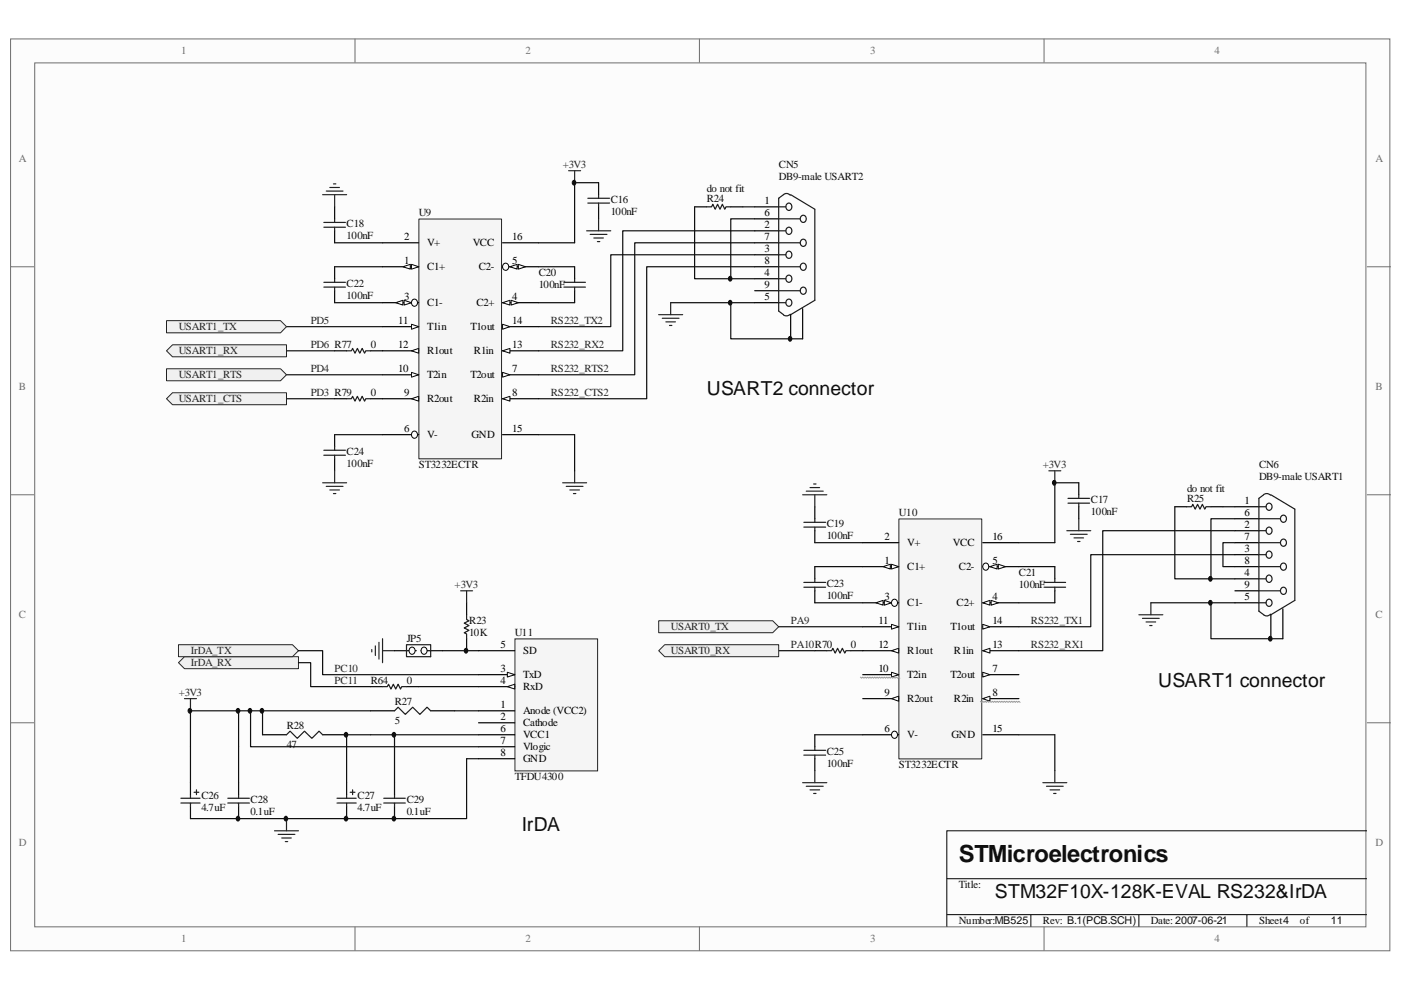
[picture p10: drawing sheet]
<svg xmlns="http://www.w3.org/2000/svg" width="297mm" height="210mm" viewBox="0 0 297 210" stroke-linecap="round" stroke-linejoin="round" font-family="sans-serif">
<path d="M2.3 8.3h292.4v193.3h-292.4z" fill="#fcfcfc"/>
<path d="M2.2 8.3h292.5v193.3h-292.5z" fill="none" stroke="#6e6e6e" stroke-width=".21"/>
<path d="M7.4 13.4h282.2v183.1h-282.2z" fill="#fcfcfc"/>
<g fill="none" stroke="#6e6e6e" stroke-width=".21">
<path d="M7.4 13.3h282.2v183.2h-282.2zM75.3 8.2v5.1M148.3 8.2v5.1M221.4 8.2v5.1M2.2 56.6h5.1M289.8 56.6h5.1M2.2 104.9h5.1M289.8 104.9h5.1M2.2 153.2h5.1M289.8 153.2h5.1M75.3 196.5v5.1M148.3 196.5v5.1"/>
<path d="M221.4 196.5v5.1"/>
</g>
<path d="M289.8 176.1h-89.1v20.4M200.7 186.3h89.1M200.7 193.9h89.1M218.6 193.9v2.6M241.5 193.9v2.6M264.4 193.9v2.6" fill="none" stroke="#000" stroke-width=".21"/>
<path d="M109.2 135.5h17.5v27.9h-17.5z" fill="#f5f5f5"/>
<path d="M109.2 135.5h17.5v27.9h-17.5z" fill="none" stroke="#262626" stroke-width=".21"/>
<path d="M101.5 138h7.6M101.5 143h7.6" fill="none" stroke="#000" stroke-width=".25"/>
<path d="M107.6 142.5l1.5 .5-1.5 .6z" fill="#fcfcfc"/>
<path d="M107.6 142.5l1.5 .5-1.5 .6z" fill="none" stroke="#000" stroke-width=".21"/>
<path d="M101.5 150.7h7.6M101.5 153.2h7.6M101.5 145.6h7.6M101.5 160.9h7.6" fill="none" stroke="#000" stroke-width=".25"/>
<path d="M107.6 145.6l1.5-.5v1z" fill="#fcfcfc"/>
<path d="M107.6 145.6l1.5-.5v1z" fill="none" stroke="#000" stroke-width=".21"/>
<g fill="none" stroke="#000" stroke-width=".25">
<path d="M89.3 138h4.5M98.9 127.8v2.5M98.9 135.4v2.6M55.7 155.8h5M68.4 155.8h5.1M78.6 150.7h5M91.3 150.7h5.1M101.5 155.8h7.6M101.5 158.3h7.6M40.4 165.9v2.6M40.4 171v2.6M50.6 165.9v2.6"/>
<path d="M50.6 171v2.6M73.5 165.9v2.6M73.5 171v2.6M83.6 165.9v2.6M83.6 171v2.6"/>
</g>
<g fill="none" stroke="#1c1c1c" stroke-width=".25">
<path d="M98.9 130.3v1.1l.5 .2-1 .5 1 .5-1 .5 1 .5-1 .6 .5 .2v1M60.7 155.8l.8-.8 1.5 1.5 1.6-1.5 1.5 1.5 1.5-1.5 .8 .8M83.6 150.7l.8-.8 1.5 1.6 1.6-1.6 1.5 1.6 1.5-1.6 .8 .8M38.4 170.3h4M38.4 169.2h4M40.4 168.5v.7M40.4 170.3v.7M41.1 168h1.1M41.7 167.5v1M48.3 170.3h4.6M48.3 169.2h4.6M50.6 168.5v.7"/>
<path d="M50.6 170.3v.7M71.5 170.3h4M71.5 169.2h4M73.5 168.5v.7M73.5 170.3v.7M74.2 168h1.1M74.8 167.5v1M81.4 170.3h4.5M81.4 169.2h4.5M83.6 168.5v.7M83.6 170.3v.7"/>
</g>
<g fill="none" stroke="#262626" stroke-width=".25">
<path d="M78.8 137.7v.5M79.6 136.9v2.1M80.3 136.2v3.5M81.1 135.4v5.1M81.1 138h2.5M97.7 125.3h2.5M98.9 125.3v2.5M39.1 148.1h2.6M40.4 148.1v2.6M58.2 176.1h5.1M59 176.9h3.5M59.7 177.7h2.1"/>
<path d="M60.5 178.4h.5M60.7 173.6v2.5"/>
</g>
<path d="M93.8 138h7.7M50.6 150.7v15.2M53.1 150.7v7.6h48.4M55.7 150.7v5.1M78.6 150.7h-38.2v15.2M83.6 155.8v10.1M96.4 150.7h5.1M101.5 155.8h-28v10.1M101.5 160.9h-2.6v12.7h-58.5" fill="none" stroke="#0e0e0e" stroke-width=".25"/>
<path d="M89.5 137.4a.68 .68 0 0 1 .9 .1 .68 .68 0 0 1 0 .9 .68 .68 0 0 1-.9 .1 .92 .92 0 0 1 0-1.1z" fill-rule="evenodd" fill="#fcfcfc"/>
<path d="M89.5 137.4a.68 .68 0 0 1 .9 .1 .68 .68 0 0 1 0 .9 .68 .68 0 0 1-.9 .1 .92 .92 0 0 1 0-1.1z" fill="none" stroke="#000" stroke-width=".21"/>
<path d="M83.6 138h4.7" fill="none" stroke="#000" stroke-width=".25"/>
<path d="M86.9 137.4a.68 .68 0 0 1 .9 .1 .68 .68 0 0 1 0 .9 .68 .68 0 0 1-.9 .1 .92 .92 0 0 1 0-1.1z" fill-rule="evenodd" fill="#fcfcfc"/>
<path d="M86.9 137.4a.68 .68 0 0 1 .9 .1 .68 .68 0 0 1 0 .9 .68 .68 0 0 1-.9 .1 .92 .92 0 0 1 0-1.1z" fill="none" stroke="#000" stroke-width=".21"/>
<path d="M86.2 136.7h5.1v2.5h-5.1z" fill="none" stroke="#1c1c1c" stroke-width=".25"/>
<path d="M88.8 145.6h12.7" fill="none" stroke="#0e0e0e" stroke-width=".25"/>
<path d="M124.4 48.9h5.1M125.1 49.7h3.6M125.9 50.5h2M126.7 51.2h.5M126.9 46.4v2.5M121.8 99.8v2.6M119.3 102.4h5.1M120.1 103.1h3.5M120.8 103.9h2M121.6 104.6h.5" fill="none" stroke="#262626" stroke-width=".25"/>
<path d="M88.9 46.5h17.4v50.8h-17.4z" fill="#f5f5f5"/>
<path d="M88.8 46.4h17.5v50.9h-17.5z" fill="none" stroke="#262626" stroke-width=".21"/>
<path d="M81.1 84.5h7.7" fill="none" stroke="#000" stroke-width=".25"/>
<path d="M87.2 84.5l1.6-.5v1z" fill="#fcfcfc"/>
<path d="M87.2 84.5l1.6-.5v1z" fill="none" stroke="#000" stroke-width=".21"/>
<path d="M106.5 84.5h7.7" fill="none" stroke="#000" stroke-width=".25"/>
<path d="M106.5 84.5l1.6-.5v1z" fill="#fcfcfc"/>
<path d="M106.5 84.5l1.6-.5v1z" fill="none" stroke="#000" stroke-width=".21"/>
<path d="M81.1 69.3h7.7" fill="none" stroke="#000" stroke-width=".25"/>
<path d="M87.2 68.7l1.6 .6-1.6 .5z" fill="#fcfcfc"/>
<path d="M87.2 68.7l1.6 .6-1.6 .5z" fill="none" stroke="#000" stroke-width=".21"/>
<path d="M81.1 74.4h7.7" fill="none" stroke="#000" stroke-width=".25"/>
<path d="M87.2 74.4l1.6-.5v1z" fill="#fcfcfc"/>
<path d="M87.2 74.4l1.6-.5v1z" fill="none" stroke="#000" stroke-width=".21"/>
<path d="M106.5 69.3h7.7" fill="none" stroke="#000" stroke-width=".25"/>
<path d="M106.5 68.7l1.6 .6-1.6 .5z" fill="#fcfcfc"/>
<path d="M106.5 68.7l1.6 .6-1.6 .5z" fill="none" stroke="#000" stroke-width=".21"/>
<path d="M106.5 74.4h7.7" fill="none" stroke="#000" stroke-width=".25"/>
<path d="M106.5 74.4l1.6-.5v1z" fill="#fcfcfc"/>
<path d="M106.5 74.4l1.6-.5v1z" fill="none" stroke="#000" stroke-width=".21"/>
<path d="M81.1 79.5h7.7" fill="none" stroke="#000" stroke-width=".25"/>
<path d="M87.2 79l1.6 .5-1.6 .5z" fill="#fcfcfc"/>
<path d="M87.2 79l1.6 .5-1.6 .5z" fill="none" stroke="#000" stroke-width=".21"/>
<path d="M106.5 79.5h7.7" fill="none" stroke="#000" stroke-width=".25"/>
<path d="M106.5 79l1.6 .5-1.6 .5z" fill="#fcfcfc"/>
<path d="M106.5 79l1.6 .5-1.6 .5z" fill="none" stroke="#000" stroke-width=".21"/>
<path d="M81.1 56.6h7.7" fill="none" stroke="#000" stroke-width=".25"/>
<path d="M87.2 56l1.6 .6-1.6 .5z" fill="#fcfcfc"/>
<path d="M87.2 56l1.6 .6-1.6 .5z" fill="none" stroke="#000" stroke-width=".21"/>
<path d="M85.4 56.6l1.6-.6v1.1z" fill="#fcfcfc"/>
<path d="M85.4 56.6l1.6-.6v1.1z" fill="none" stroke="#000" stroke-width=".21"/>
<path d="M81.1 64.2h7.7" fill="none" stroke="#000" stroke-width=".25"/>
<path d="M87.4 63.6a.68 .68 0 0 1 .9 .1 .68 .68 0 0 1 0 .9 .68 .68 0 0 1-.9 .1 .92 .92 0 0 1 0-1.1z" fill-rule="evenodd" fill="#fcfcfc"/>
<path d="M87.4 63.6a.68 .68 0 0 1 .9 .1 .68 .68 0 0 1 0 .9 .68 .68 0 0 1-.9 .1 .92 .92 0 0 1 0-1.1z" fill="none" stroke="#000" stroke-width=".21"/>
<path d="M85.7 63.7l1.5 .5-1.5 .5z" fill="#fcfcfc"/>
<path d="M85.7 63.7l1.5 .5-1.5 .5z" fill="none" stroke="#000" stroke-width=".21"/>
<path d="M83.9 64.2l1.5-.5v1z" fill="#fcfcfc"/>
<path d="M83.9 64.2l1.5-.5v1z" fill="none" stroke="#000" stroke-width=".21"/>
<path d="M106.5 64.2h7.7" fill="none" stroke="#000" stroke-width=".25"/>
<path d="M106.5 64.2l1.6-.5v1z" fill="#fcfcfc"/>
<path d="M106.5 64.2l1.6-.5v1z" fill="none" stroke="#000" stroke-width=".21"/>
<path d="M108.4 63.7l1.5 .5-1.5 .5z" fill="#fcfcfc"/>
<path d="M108.4 63.7l1.5 .5-1.5 .5z" fill="none" stroke="#000" stroke-width=".21"/>
<path d="M106.5 56.6h7.7" fill="none" stroke="#000" stroke-width=".25"/>
<circle cx="107.2" cy="56.5" r=".7" fill="#fcfcfc"/>
<circle cx="107.2" cy="56.5" r=".7" fill="none" stroke="#000" stroke-width=".21"/>
<path d="M108.1 56.6l1.5-.6v1.1z" fill="#fcfcfc"/>
<path d="M108.1 56.6l1.5-.6v1.1z" fill="none" stroke="#000" stroke-width=".21"/>
<path d="M109.9 56l1.5 .6-1.5 .5z" fill="#fcfcfc"/>
<path d="M109.9 56l1.5 .6-1.5 .5z" fill="none" stroke="#000" stroke-width=".21"/>
<path d="M81.1 51.5h7.7M81.1 92.2h7.7" fill="none" stroke="#000" stroke-width=".25"/>
<path d="M87.4 91.6a.68 .68 0 0 1 .9 .1 .68 .68 0 0 1 0 .9 .68 .68 0 0 1-.9 .1 .92 .92 0 0 1 0-1.1z" fill-rule="evenodd" fill="#fcfcfc"/>
<path d="M87.4 91.6a.68 .68 0 0 1 .9 .1 .68 .68 0 0 1 0 .9 .68 .68 0 0 1-.9 .1 .92 .92 0 0 1 0-1.1z" fill="none" stroke="#000" stroke-width=".21"/>
<g fill="none" stroke="#000" stroke-width=".25">
<path d="M126.9 38.7v2.6M70.9 43.9v2.5M70.9 48.9v2.6M70.9 56.6v2.5M106.5 51.5h7.7M121.8 56.6v2.5M126.9 43.9v2.5M147.3 43.9h2.5M154.9 43.9h2.6M160 51.5h5.1M160 43.9h5.1M160 46.4h5.1"/>
<path d="M160 48.9h5.1M160 54h5.1M160 56.6h5.1M160 59.1h5.1M70.9 61.6v2.6M121.8 61.6v2.6M160 61.6h5.1M160 64.2h5.1M167.6 66.7v5.1M170.2 65.4v6.4M70.9 92.2v2.5M70.9 97.3v2.5"/>
<path d="M106.5 92.2h7.7"/>
</g>
<g fill="none" stroke="#1c1c1c" stroke-width=".25">
<path d="M68.7 59.9h4.5M68.7 48.2h4.5M68.7 47.2h4.5M70.9 46.4v.8M70.9 48.2v.7M70.9 59.1v.8M119.5 59.9h4.6M121.8 59.1v.8M124.6 43.1h4.6M124.6 42h4.6M126.9 41.3v.7M126.9 43.1v.8"/>
<path d="M149.8 43.9h1.1l.2-.6 .5 1.1 .5-1.1 .6 1.1 .5-1.1 .5 1.1 .2-.5h1M165.1 59.1h1.5M165.1 56.6h4.6M165.1 54h1.5M165.1 51.5h4.6M165.1 48.9h1.5M165.1 46.4h4.6M165.1 43.9h1.5M166.8 43.3a.73 .73 0 0 1 1.1 .2 .73 .73 0 0 1-.4 1.1 .75 .75 0 0 1-.8-.4 .75 .75 0 0 1 .1-.9zM166.8 48.4a.67 .67 0 0 1 .9 .1 .67 .67 0 0 1 0 .9 .67 .67 0 0 1-.9 .1 .86 .86 0 0 1 0-1.1zM166.8 53.5a.67 .67 0 0 1 .9 .1 .67 .67 0 0 1 0 .9 .67 .67 0 0 1-.9 .1 .86 .86 0 0 1 0-1.1zM166.8 58.6a.67 .67 0 0 1 .9 0 .67 .67 0 0 1 0 1 .67 .67 0 0 1-.9 0 .86 .86 0 0 1 0-1z"/>
<path d="M167.6 41.4l-.6-.3-.5-.1-1.4 1v24l1.4 1 .5-.1 .6-.3M167.6 41.3l5.2 3.1v19.3l-5.2 3M169.9 45.9a.67 .67 0 0 1 .9 0 .67 .67 0 0 1 0 1 .67 .67 0 0 1-.9 0 .86 .86 0 0 1 0-1zM169.9 50.9a.67 .67 0 0 1 .9 .1 .67 .67 0 0 1 0 .9 .67 .67 0 0 1-.9 .1 .86 .86 0 0 1 0-1.1zM169.9 56a.67 .67 0 0 1 .9 .1 .67 .67 0 0 1 0 .9 .67 .67 0 0 1-.9 .1 .86 .86 0 0 1 0-1.1zM68.7 60.9h4.5M70.9 60.9v.7M119.5 60.9h4.6M121.8 60.9v.7M165.1 64.2h1.5M165.1 61.6h4.6M166.8 63.6a.67 .67 0 0 1 .9 .1 .67 .67 0 0 1 0 .9 .67 .67 0 0 1-.9 .1 .86 .86 0 0 1 0-1.1z"/>
<path d="M169.9 61.1a.67 .67 0 0 1 .9 .1 .67 .67 0 0 1 0 .9 .67 .67 0 0 1-.9 .1 .86 .86 0 0 1 0-1.1zM68.7 95.5h4.5M68.7 96.5h4.5M70.9 94.7v.8M70.9 96.5v.8"/>
</g>
<g fill="none" stroke="#0e0e0e" stroke-width=".25">
<path d="M126.9 38.7h-5.1v12.8h-7.6M70.9 56.6h10.2M70.9 51.5h10.2M114.2 56.6h7.6M147.3 43.9v15.2h7.6M157.5 43.9h2.5M160 54h-30.5v15.3h-15.3M160 48.9h-28v25.5h-17.8M160 46.4h-5.1v12.7h5.1M60.7 79.5h20.4M70.9 64.2h10.2M114.2 64.2h7.6"/>
<path d="M142.2 64.2h17.8M154.9 64.2v7.6h15.3M70.9 92.2h10.2M114.2 92.2h7.6v7.6"/>
</g>
<g fill="none" stroke="#262626" stroke-width=".25">
<path d="M69.9 39.8h2.1M70.7 39h.5M120.6 36.2h2.5M121.8 36.2v2.5M68.4 41.3h5.1M69.2 40.5h3.5M70.9 41.3v2.6M139.7 66.7h5M140.4 67.5h3.6M141.2 68.2h2M141.9 69h.5M142.2 64.2v2.5"/>
<path d="M70.9 99.8v2.6M68.4 102.4h5.1M69.2 103.1h3.5M69.9 103.9h2.1M70.7 104.6h.5M226.2 112.5h5.1M226.9 113.3h3.6M227.7 114h2M228.5 114.8h.5M228.7 110v2.5M221.1 165.9h5.1M221.9 166.7h3.5"/>
<path d="M222.6 167.5h2.1M223.4 168.2h.5M223.6 163.4v2.5"/>
</g>
<path d="M190.6 110.1h17.5v50.8h-17.5z" fill="#f5f5f5"/>
<path d="M190.6 110h17.5v50.9h-17.5z" fill="none" stroke="#262626" stroke-width=".21"/>
<path d="M182.9 148.1h7.6" fill="none" stroke="#000" stroke-width=".25"/>
<path d="M189 148.1l1.5-.5v1.1z" fill="#fcfcfc"/>
<path d="M189 148.1l1.5-.5v1.1z" fill="none" stroke="#000" stroke-width=".21"/>
<path d="M208.4 148.1h7.6" fill="none" stroke="#000" stroke-width=".25"/>
<path d="M208.4 148.1l1.5-.5v1.1z" fill="#fcfcfc"/>
<path d="M208.4 148.1l1.5-.5v1.1z" fill="none" stroke="#000" stroke-width=".21"/>
<path d="M207.9 148.7l.2 .2 .3-.2 .2 .2 .3-.2 .2 .2 .3-.2 .2 .2 .3-.2 .2 .2 .3-.2 .2 .2 .3-.2 .3 .2 .2-.2 .3 .2 .2-.2 .3 .2 .2-.2 .3 .2 .2-.2 .3 .2 .2-.2 .3 .2 .3-.2 .2 .2 .3-.2 .3 .2 .2-.2 .3 .2 .2-.2 .3 .2 .2-.2 .3 .2" fill="none" stroke="#9f9f9f" stroke-width=".21"/>
<path d="M182.9 132.9h7.6" fill="none" stroke="#000" stroke-width=".25"/>
<path d="M189 132.4l1.5 .5-1.5 .5z" fill="#fcfcfc"/>
<path d="M189 132.4l1.5 .5-1.5 .5z" fill="none" stroke="#000" stroke-width=".21"/>
<path d="M182.9 138h7.6" fill="none" stroke="#000" stroke-width=".25"/>
<path d="M189 138l1.5-.5v1z" fill="#fcfcfc"/>
<path d="M189 138l1.5-.5v1z" fill="none" stroke="#000" stroke-width=".21"/>
<path d="M208.4 132.9h7.6" fill="none" stroke="#000" stroke-width=".25"/>
<path d="M208.4 132.4l1.5 .5-1.5 .5z" fill="#fcfcfc"/>
<path d="M208.4 132.4l1.5 .5-1.5 .5z" fill="none" stroke="#000" stroke-width=".21"/>
<path d="M208.4 138h7.6" fill="none" stroke="#000" stroke-width=".25"/>
<path d="M208.4 138l1.5-.5v1z" fill="#fcfcfc"/>
<path d="M208.4 138l1.5-.5v1z" fill="none" stroke="#000" stroke-width=".21"/>
<path d="M182.9 143h7.6" fill="none" stroke="#000" stroke-width=".25"/>
<path d="M189 142.5l1.5 .5-1.5 .6z" fill="#fcfcfc"/>
<path d="M189 142.5l1.5 .5-1.5 .6z" fill="none" stroke="#000" stroke-width=".21"/>
<path d="M182.4 143.6l.3 .2 .2-.2 .3 .2 .2-.2 .3 .2 .2-.2 .3 .2 .2-.2 .3 .2 .3-.2 .2 .2 .3-.2 .2 .2 .3-.2 .2 .2 .3-.2 .2 .2 .3-.2 .2 .2 .3-.2 .2 .2 .3-.2 .3 .2 .2-.2 .3 .2 .2-.2 .3 .2 .2-.2 .3 .2 .2-.2 .3 .2 .2-.2 .3 .2" fill="none" stroke="#9f9f9f" stroke-width=".21"/>
<path d="M208.4 143h7.6" fill="none" stroke="#000" stroke-width=".25"/>
<path d="M208.4 142.5l1.5 .5-1.5 .6z" fill="#fcfcfc"/>
<path d="M208.4 142.5l1.5 .5-1.5 .6z" fill="none" stroke="#000" stroke-width=".21"/>
<path d="M182.9 120.1h7.6" fill="none" stroke="#000" stroke-width=".25"/>
<path d="M189 119.6l1.5 .5-1.5 .5z" fill="#fcfcfc"/>
<path d="M189 119.6l1.5 .5-1.5 .5z" fill="none" stroke="#000" stroke-width=".21"/>
<path d="M187.2 120.1l1.6-.5v1z" fill="#fcfcfc"/>
<path d="M187.2 120.1l1.6-.5v1z" fill="none" stroke="#000" stroke-width=".21"/>
<path d="M182.9 127.8h7.6" fill="none" stroke="#000" stroke-width=".25"/>
<path d="M189.2 127.3a.67 .67 0 0 1 .9 .1 .67 .67 0 0 1 0 .9 .67 .67 0 0 1-.9 0 .86 .86 0 0 1 0-1z" fill-rule="evenodd" fill="#fcfcfc"/>
<path d="M189.2 127.3a.67 .67 0 0 1 .9 .1 .67 .67 0 0 1 0 .9 .67 .67 0 0 1-.9 0 .86 .86 0 0 1 0-1z" fill="none" stroke="#000" stroke-width=".21"/>
<path d="M187.5 127.3l1.5 .5-1.5 .5z" fill="#fcfcfc"/>
<path d="M187.5 127.3l1.5 .5-1.5 .5z" fill="none" stroke="#000" stroke-width=".21"/>
<path d="M185.7 127.8l1.5-.5v1z" fill="#fcfcfc"/>
<path d="M185.7 127.8l1.5-.5v1z" fill="none" stroke="#000" stroke-width=".21"/>
<path d="M208.4 127.8h7.6" fill="none" stroke="#000" stroke-width=".25"/>
<path d="M208.4 127.8l1.5-.5v1z" fill="#fcfcfc"/>
<path d="M208.4 127.8l1.5-.5v1z" fill="none" stroke="#000" stroke-width=".21"/>
<path d="M210.1 127.3l1.6 .5-1.6 .5z" fill="#fcfcfc"/>
<path d="M210.1 127.3l1.6 .5-1.6 .5z" fill="none" stroke="#000" stroke-width=".21"/>
<path d="M208.4 120.1h7.6" fill="none" stroke="#000" stroke-width=".25"/>
<path d="M208.6 119.6a.67 .67 0 0 1 .9 .1 .67 .67 0 0 1 0 .9 .67 .67 0 0 1-.9 .1 .86 .86 0 0 1 0-1.1z" fill-rule="evenodd" fill="#fcfcfc"/>
<path d="M208.6 119.6a.67 .67 0 0 1 .9 .1 .67 .67 0 0 1 0 .9 .67 .67 0 0 1-.9 .1 .86 .86 0 0 1 0-1.1z" fill="none" stroke="#000" stroke-width=".21"/>
<path d="M209.9 120.1l1.5-.5v1z" fill="#fcfcfc"/>
<path d="M209.9 120.1l1.5-.5v1z" fill="none" stroke="#000" stroke-width=".21"/>
<path d="M211.7 119.6l1.5 .5-1.5 .5z" fill="#fcfcfc"/>
<path d="M211.7 119.6l1.5 .5-1.5 .5z" fill="none" stroke="#000" stroke-width=".21"/>
<path d="M182.9 115.1h7.6M182.9 155.8h7.6" fill="none" stroke="#000" stroke-width=".25"/>
<path d="M189.2 155.2a.67 .67 0 0 1 .9 .1 .67 .67 0 0 1 0 .9 .67 .67 0 0 1-.9 .1 .86 .86 0 0 1 0-1.1z" fill-rule="evenodd" fill="#fcfcfc"/>
<path d="M189.2 155.2a.67 .67 0 0 1 .9 .1 .67 .67 0 0 1 0 .9 .67 .67 0 0 1-.9 .1 .86 .86 0 0 1 0-1.1z" fill="none" stroke="#000" stroke-width=".21"/>
<g fill="none" stroke="#000" stroke-width=".25">
<path d="M70.9 74.4h2.6M78.6 74.4h2.5M70.9 84.5h2.6M78.6 84.5h2.5M172.8 107.4v2.6M172.8 112.5v2.6M208.4 115.1h7.6M228.7 102.4v2.5M228.7 107.4v2.6M249.1 107.4h2.5M256.7 107.4h2.6M261.8 115.1h5.1"/>
<path d="M261.8 107.4h5.1M261.8 110h5.1M261.8 112.5h5.1M261.8 117.6h5.1M172.8 120.1v2.6M172.8 125.3v2.5M172.8 138h2.5M180.4 138h2.5M223.6 120.1v2.6M223.6 125.3v2.5M261.8 120.1h5.1M261.8 122.7h5.1"/>
<path d="M261.8 125.3h5.1M261.8 127.8h5.1M269.4 130.3v5.1M272 129.1v6.3M78.6 145.6h2.5M86.2 145.6h2.6M172.8 155.8v2.5M208.4 155.8h7.6M172.8 160.9v2.5"/>
</g>
<g fill="none" stroke="#1c1c1c" stroke-width=".25">
<path d="M73.5 74.4h1l.3-.5 .5 1 .5-1 .5 1 .5-1 .5 1 .3-.5h1M73.5 84.5h1l.3-.5 .5 1 .5-1 .5 1 .5-1 .5 1 .3-.5h1M170.4 111.8h4.6M170.4 110.7h4.6M172.8 110v.7M172.8 111.8v.7M226.4 106.7h4.6M226.4 105.7h4.6M228.7 104.9v.8M228.7 106.7v.7M251.6 107.4h1l.3-.5 .5 1.1 .5-1.1 .5 1.1 .5-1.1 .5 1.1 .3-.6h1M266.9 117.6h1.5"/>
<path d="M266.9 115.1h4.6M266.9 112.5h1.5M266.9 110h4.6M266.9 107.4h1.5M267.9 104.9l.7-.3 .8 .4M267.9 104.9l-1 .8v23.9l1.4 1h.6l.5-.4M268.6 106.9a.67 .67 0 0 1 .9 .1 .67 .67 0 0 1 0 .9 .67 .67 0 0 1-.9 .1 .86 .86 0 0 1 0-1.1zM268.6 112a.67 .67 0 0 1 .9 .1 .67 .67 0 0 1 0 .9 .67 .67 0 0 1-.9 .1 .86 .86 0 0 1 0-1.1zM268.6 117.1a.67 .67 0 0 1 .9 0 .67 .67 0 0 1 0 1 .67 .67 0 0 1-.9 0 .86 .86 0 0 1 0-1zM269.4 104.9l5.1 3.1v19.3l-5.1 3M271.7 109.4a.67 .67 0 0 1 .9 .1 .67 .67 0 0 1 0 .9 .67 .67 0 0 1-.9 .1 .86 .86 0 0 1 0-1.1zM271.7 114.5a.67 .67 0 0 1 .9 .1 .67 .67 0 0 1 0 .9 .67 .67 0 0 1-.9 .1 .86 .86 0 0 1 0-1.1z"/>
<path d="M271.7 119.6a.67 .67 0 0 1 .9 .1 .67 .67 0 0 1 0 .9 .67 .67 0 0 1-.9 .1 .86 .86 0 0 1 0-1.1zM170.4 124.5h4.6M170.4 123.5h4.6M172.8 122.7v.8M172.8 124.5v.8M175.3 138h1l.3-.5 .5 1 .5-1 .5 1 .5-1 .5 1 .3-.5h1M221.4 124.5h4.5M221.4 123.5h4.5M223.6 122.7v.8M223.6 124.5v.8M266.9 127.8h1.5M266.9 125.3h4.6"/>
<path d="M266.9 122.7h1.5M266.9 120.1h4.6M268.6 122.2a.73 .73 0 0 1 1.1 .2 .73 .73 0 0 1-.4 1 .74 .74 0 0 1-.8-.3 .74 .74 0 0 1 .1-.9zM268.6 127.3a.67 .67 0 0 1 .9 .1 .67 .67 0 0 1 0 .9 .67 .67 0 0 1-.9 0 .86 .86 0 0 1 0-1zM271.7 124.7a.67 .67 0 0 1 .9 .1 .67 .67 0 0 1 0 .9 .67 .67 0 0 1-.9 .1 .86 .86 0 0 1 0-1.1zM81.1 145.6h1l.3-.5 .5 1 .5-1 .5 1 .5-1 .5 1 .3-.5h1M170.4 159.1h4.6M172.8 158.3v.8M170.4 160.1h4.6M172.8 160.1v.8"/>
</g>
<g fill="none" stroke="#0e0e0e" stroke-width=".25">
<path d="M160 51.5h-25.4v28h-20.4M160 56.6h-22.9v27.9h-22.9M60.7 69.3h20.4M60.7 74.4h10.2M60.7 84.5h10.2M172.8 115.1h10.1M228.7 102.4h-5.1v12.7h-7.6M249.1 107.4v15.3h7.6M259.3 107.4h2.5M261.8 117.6h-30.5v15.3h-15.3M261.8 115.1h-2.5v5h2.5M261.8 112.5h-28v25.5h-17.8"/>
<path d="M261.8 110h-5.1v12.7h5.1M165.1 132.9h17.8M165.1 138h7.7M172.8 127.8h10.1M172.8 120.1h10.1M216 127.8h7.6M216 120.1h7.6M244 127.8h17.8M256.7 127.8v7.6h15.3M172.8 155.8h10.1M216 155.8h7.6v7.6"/>
</g>
<g fill="none" stroke="#262626" stroke-width=".25">
<path d="M222.4 99.8h2.5M223.6 99.8v2.6M170.2 104.9h5.1M170.9 104.1h3.6M171.7 103.4h2.1M172.5 102.6h.5M172.8 104.9v2.5M241.5 130.3h5M242.2 131.1h3.6M243 131.9h2M243.8 132.6h.5M244 127.8v2.5"/>
<path d="M170.2 165.9h5.1M170.9 166.7h3.6M171.7 167.5h2.1M172.5 168.2h.5M172.8 163.4v2.5"/>
</g>
<path d="M35.3 74.4l1.3-1.3h24.1v2.5h-24.1z" fill-rule="evenodd" fill="#f0f0f0"/>
<path d="M35.3 74.4l1.3-1.3h24.1v2.5h-24.1z" fill="none" stroke="#262626" stroke-width=".21"/>
<path d="M35.3 68h24.2l1.2 1.3-1.2 1.3h-24.2z" fill-rule="evenodd" fill="#f0f0f0"/>
<path d="M35.3 68h24.2l1.2 1.3-1.2 1.3h-24.2z" fill="none" stroke="#262626" stroke-width=".21"/>
<path d="M35.3 78.2h24.2l1.2 1.3-1.2 1.2h-24.2z" fill-rule="evenodd" fill="#f0f0f0"/>
<path d="M35.3 78.2h24.2l1.2 1.3-1.2 1.2h-24.2z" fill="none" stroke="#262626" stroke-width=".21"/>
<path d="M35.3 84.5l1.3-1.2h24.1v2.5h-24.1z" fill-rule="evenodd" fill="#f0f0f0"/>
<path d="M35.3 84.5l1.3-1.2h24.1v2.5h-24.1z" fill="none" stroke="#262626" stroke-width=".21"/>
<path d="M139.7 131.6h24.1l1.3 1.3-1.3 1.3h-24.1z" fill-rule="evenodd" fill="#f0f0f0"/>
<path d="M139.7 131.6h24.1l1.3 1.3-1.3 1.3h-24.1z" fill="none" stroke="#262626" stroke-width=".21"/>
<path d="M139.7 138l1.2-1.3h24.2v2.5h-24.2z" fill-rule="evenodd" fill="#f0f0f0"/>
<path d="M139.7 138l1.2-1.3h24.2v2.5h-24.2z" fill="none" stroke="#262626" stroke-width=".21"/>
<path d="M37.8 140.5l1.3-1.3h24.2v2.6h-24.2z" fill-rule="evenodd" fill="#f0f0f0"/>
<path d="M37.8 140.5l1.3-1.3h24.2v2.6h-24.2z" fill="none" stroke="#262626" stroke-width=".21"/>
<path d="M37.8 136.7h24.2l1.3 1.3-1.3 1.2h-24.2z" fill-rule="evenodd" fill="#f0f0f0"/>
<path d="M37.8 136.7h24.2l1.3 1.3-1.3 1.2h-24.2z" fill="none" stroke="#262626" stroke-width=".21"/>
<path d="M63.3 138h5.1v5h33.1M63.3 140.5h2.6v5.1h12.7" fill="none" stroke="#0e0e0e" stroke-width=".25"/>
<path d="M40.1 150.3a.45 .45 0 0 1 .5 .4 .45 .45 0 0 1-.5 .4 .6 .6 0 0 1 0-.8z" fill-rule="evenodd" fill="#0e0e0e"/>
<path d="M40.1 150.3a.45 .45 0 0 1 .5 .4 .45 .45 0 0 1-.5 .4 .6 .6 0 0 1 0-.8z" fill="none" stroke="#0e0e0e" stroke-width=".21"/>
<path d="M50.3 173.1a.45 .45 0 0 1 .5 .5 .45 .45 0 0 1-.5 .4 .6 .6 0 0 1 0-.9z" fill-rule="evenodd" fill="#0e0e0e"/>
<path d="M50.3 173.1a.45 .45 0 0 1 .5 .5 .45 .45 0 0 1-.5 .4 .6 .6 0 0 1 0-.9z" fill="none" stroke="#0e0e0e" stroke-width=".21"/>
<path d="M50.3 150.3a.45 .45 0 0 1 .5 .4 .45 .45 0 0 1-.5 .4 .6 .6 0 0 1 0-.8z" fill-rule="evenodd" fill="#0e0e0e"/>
<path d="M50.3 150.3a.45 .45 0 0 1 .5 .4 .45 .45 0 0 1-.5 .4 .6 .6 0 0 1 0-.8z" fill="none" stroke="#0e0e0e" stroke-width=".21"/>
<path d="M52.8 150.3a.45 .45 0 0 1 .6 .4 .45 .45 0 0 1-.6 .4 .6 .6 0 0 1 0-.8z" fill-rule="evenodd" fill="#0e0e0e"/>
<path d="M52.8 150.3a.45 .45 0 0 1 .6 .4 .45 .45 0 0 1-.6 .4 .6 .6 0 0 1 0-.8z" fill="none" stroke="#0e0e0e" stroke-width=".21"/>
<path d="M55.3 150.3a.45 .45 0 0 1 .6 .4 .45 .45 0 0 1-.6 .4 .6 .6 0 0 1 0-.8z" fill-rule="evenodd" fill="#0e0e0e"/>
<path d="M55.3 150.3a.45 .45 0 0 1 .6 .4 .45 .45 0 0 1-.6 .4 .6 .6 0 0 1 0-.8z" fill="none" stroke="#0e0e0e" stroke-width=".21"/>
<path d="M60.4 173.1a.45 .45 0 0 1 .6 .5 .45 .45 0 0 1-.6 .4 .6 .6 0 0 1 0-.9z" fill-rule="evenodd" fill="#0e0e0e"/>
<path d="M60.4 173.1a.45 .45 0 0 1 .6 .5 .45 .45 0 0 1-.6 .4 .6 .6 0 0 1 0-.9z" fill="none" stroke="#0e0e0e" stroke-width=".21"/>
<path d="M73.2 173.1a.45 .45 0 0 1 .5 .5 .45 .45 0 0 1-.5 .4 .6 .6 0 0 1 0-.9z" fill-rule="evenodd" fill="#0e0e0e"/>
<path d="M73.2 173.1a.45 .45 0 0 1 .5 .5 .45 .45 0 0 1-.5 .4 .6 .6 0 0 1 0-.9z" fill="none" stroke="#0e0e0e" stroke-width=".21"/>
<path d="M73.2 155.3a.45 .45 0 0 1 .5 .5 .45 .45 0 0 1-.5 .4 .6 .6 0 0 1 0-.9z" fill-rule="evenodd" fill="#0e0e0e"/>
<path d="M73.2 155.3a.45 .45 0 0 1 .5 .5 .45 .45 0 0 1-.5 .4 .6 .6 0 0 1 0-.9z" fill="none" stroke="#0e0e0e" stroke-width=".21"/>
<path d="M83.3 173.1a.45 .45 0 0 1 .6 .5 .45 .45 0 0 1-.6 .4 .6 .6 0 0 1 0-.9z" fill-rule="evenodd" fill="#0e0e0e"/>
<path d="M83.3 173.1a.45 .45 0 0 1 .6 .5 .45 .45 0 0 1-.6 .4 .6 .6 0 0 1 0-.9z" fill="none" stroke="#0e0e0e" stroke-width=".21"/>
<path d="M83.3 155.3a.45 .45 0 0 1 .6 .5 .45 .45 0 0 1-.6 .4 .6 .6 0 0 1 0-.9z" fill-rule="evenodd" fill="#0e0e0e"/>
<path d="M83.3 155.3a.45 .45 0 0 1 .6 .5 .45 .45 0 0 1-.6 .4 .6 .6 0 0 1 0-.9z" fill="none" stroke="#0e0e0e" stroke-width=".21"/>
<path d="M98.6 137.5a.46 .46 0 0 1 .6 .5 .46 .46 0 0 1-.6 .4 .61 .61 0 0 1 0-.9z" fill-rule="evenodd" fill="#0e0e0e"/>
<path d="M98.6 137.5a.46 .46 0 0 1 .6 .5 .46 .46 0 0 1-.6 .4 .61 .61 0 0 1 0-.9z" fill="none" stroke="#0e0e0e" stroke-width=".21"/>
<path d="M121.5 38.3a.45 .45 0 0 1 .6 .4 .45 .45 0 0 1-.6 .5 .6 .6 0 0 1 0-.9z" fill-rule="evenodd" fill="#0e0e0e"/>
<path d="M121.5 38.3a.45 .45 0 0 1 .6 .4 .45 .45 0 0 1-.6 .5 .6 .6 0 0 1 0-.9z" fill="none" stroke="#0e0e0e" stroke-width=".21"/>
<path d="M154.6 63.7a.45 .45 0 0 1 .6 .5 .45 .45 0 0 1-.6 .4 .6 .6 0 0 1 0-.9z" fill-rule="evenodd" fill="#0e0e0e"/>
<path d="M154.6 63.7a.45 .45 0 0 1 .6 .5 .45 .45 0 0 1-.6 .4 .6 .6 0 0 1 0-.9z" fill="none" stroke="#0e0e0e" stroke-width=".21"/>
<path d="M154.6 58.7a.46 .46 0 0 1 .6 .4 .46 .46 0 0 1-.6 .4 .61 .61 0 0 1 0-.8z" fill-rule="evenodd" fill="#0e0e0e"/>
<path d="M154.6 58.7a.46 .46 0 0 1 .6 .4 .46 .46 0 0 1-.6 .4 .61 .61 0 0 1 0-.8z" fill="none" stroke="#0e0e0e" stroke-width=".21"/>
<path d="M167.3 71.4a.45 .45 0 0 1 .6 .4 .45 .45 0 0 1-.6 .5 .6 .6 0 0 1 0-.9z" fill-rule="evenodd" fill="#0e0e0e"/>
<path d="M167.3 71.4a.45 .45 0 0 1 .6 .4 .45 .45 0 0 1-.6 .5 .6 .6 0 0 1 0-.9z" fill="none" stroke="#0e0e0e" stroke-width=".21"/>
<path d="M223.3 101.9a.45 .45 0 0 1 .6 .5 .45 .45 0 0 1-.6 .4 .6 .6 0 0 1 0-.9z" fill-rule="evenodd" fill="#0e0e0e"/>
<path d="M223.3 101.9a.45 .45 0 0 1 .6 .5 .45 .45 0 0 1-.6 .4 .6 .6 0 0 1 0-.9z" fill="none" stroke="#0e0e0e" stroke-width=".21"/>
<path d="M256.4 127.4a.45 .45 0 0 1 .6 .4 .45 .45 0 0 1-.6 .4 .6 .6 0 0 1 0-.8z" fill-rule="evenodd" fill="#0e0e0e"/>
<path d="M256.4 127.4a.45 .45 0 0 1 .6 .4 .45 .45 0 0 1-.6 .4 .6 .6 0 0 1 0-.8z" fill="none" stroke="#0e0e0e" stroke-width=".21"/>
<path d="M256.4 122.3a.45 .45 0 0 1 .6 .4 .45 .45 0 0 1-.6 .5 .6 .6 0 0 1 0-.9z" fill-rule="evenodd" fill="#0e0e0e"/>
<path d="M256.4 122.3a.45 .45 0 0 1 .6 .4 .45 .45 0 0 1-.6 .5 .6 .6 0 0 1 0-.9z" fill="none" stroke="#0e0e0e" stroke-width=".21"/>
<path d="M269.1 135a.46 .46 0 0 1 .6 .4 .46 .46 0 0 1-.6 .5 .61 .61 0 0 1 0-.9z" fill-rule="evenodd" fill="#0e0e0e"/>
<path d="M269.1 135a.46 .46 0 0 1 .6 .4 .46 .46 0 0 1-.6 .5 .61 .61 0 0 1 0-.9z" fill="none" stroke="#0e0e0e" stroke-width=".21"/>
<text font-size="5" fill="#0e0e0e" x="203.3" y="182.7">STMicroelectronics</text>
<g font-size="4.1" fill="#0e0e0e">
<text x="149.9" y="83.7">USART2 connector</text>
<text x="245.6" y="145.8">USART1 connector</text>
<text x="110.7" y="176.3">IrDA</text>
<text x="210.9" y="190.5">STM32F10X-128K-EVAL RS232&amp;IrDA</text>
</g>
<g font-size="2.3" fill="#706f64">
<text x="38.4" y="11.5">1</text>
<text x="111.4" y="11.5">2</text>
<text x="184.5" y="11.5">3</text>
<text x="257.5" y="11.5">4</text>
<text x="4" y="34.4">A</text>
<text x="291.6" y="34.4">A</text>
<text x="4" y="82.7">B</text>
<text x="291.6" y="82.7">B</text>
<text x="4" y="131.1">C</text>
<text x="291.6" y="131.1">C</text>
<text x="4" y="179.4">D</text>
<text x="291.6" y="179.4">D</text>
<text x="38.4" y="199.8">1</text>
<text x="111.4" y="199.8">2</text>
<text x="184.5" y="199.8">3</text>
<text x="257.5" y="199.8">4</text>
</g>
<g font-size="2.3" fill="#262626">
<text x="119.3" y="35.7">+3V3</text>
<text x="37.9" y="70">USART1_TX</text>
<text x="65.9" y="68.7">PD5</text>
<text x="116.8" y="68.7">RS232_TX2</text>
<text x="37.9" y="75.1">USART1_RX</text>
<text x="65.9" y="73.8">PD6 R77</text>
<text x="116.8" y="73.8">RS232_RX2</text>
<text x="37.9" y="80.2">USART1_RTS</text>
<text x="65.9" y="78.9">PD4</text>
<text x="65.9" y="84">PD3 R79</text>
<text x="116.8" y="84">RS232_CTS2</text>
<text x="116.8" y="78.9">RS232_RTS2</text>
<text x="37.9" y="85.3">USART1_CTS</text>
<text x="221.1" y="99.3">+3V3</text>
<text x="96.4" y="124.7">+3V3</text>
<text x="142.2" y="133.6">USART0_TX</text>
<text x="167.7" y="132.3">PA9</text>
<text x="167.7" y="137.5">PA10R70</text>
<text x="218.6" y="137.5">RS232_RX1</text>
<text x="218.6" y="132.3">RS232_TX1</text>
<text x="40.4" y="141.3">IrDA_RX</text>
<text x="40.4" y="138.7">IrDA_TX</text>
<text x="70.9" y="142.5">PC10</text>
<text x="142.2" y="138.7">USART0_RX</text>
<text x="37.9" y="147.6">+3V3</text>
<text x="70.9" y="145.1">PC11</text>
</g>
<g font-size="2.3" fill="#0e0e0e">
<text x="165.1" y="35.7">CN5</text>
<text x="149.9" y="40.8">do not fit</text>
<text x="165.1" y="38.2">DB9-male USART2</text>
<text x="88.8" y="45.8">U9</text>
<text x="129.5" y="43.1">C16</text>
<text x="129.5" y="45.6">100nF</text>
<text x="149.9" y="42.8">R24</text>
<text x="73.5" y="48.1">C18</text>
<text x="73.5" y="50.7">100nF</text>
<text x="114.2" y="58.6">C20</text>
<text x="73.5" y="60.9">C22</text>
<text x="73.5" y="63.4">100nF</text>
<text x="114.2" y="61.1">100nF</text>
<text x="78.6" y="73.8">0</text>
<text x="78.6" y="84">0</text>
<text x="73.5" y="96.5">C24</text>
<text x="73.5" y="99">100nF</text>
<text x="88.8" y="99.3">ST3232ECTR</text>
<text x="267" y="99.3">CN6</text>
<text x="267" y="101.8">DB9-male USART1</text>
<text x="231.3" y="106.6">C17</text>
<text x="251.7" y="106.4">R25</text>
<text x="251.7" y="104.4">do not fit</text>
<text x="175.3" y="111.8">C19</text>
<text x="190.6" y="109.4">U10</text>
<text x="231.3" y="109.2">100nF</text>
<text x="175.3" y="114.3">100nF</text>
<text x="175.3" y="124.5">C23</text>
<text x="216" y="122.2">C21</text>
<text x="216" y="124.7">100nF</text>
<text x="175.3" y="127">100nF</text>
<text x="86.2" y="136.1">JP5</text>
<text x="99.5" y="132.3">R23</text>
<text x="99.5" y="134.9">10K</text>
<text x="109.1" y="134.9">U11</text>
<text x="180.4" y="137.5">0</text>
<text x="78.6" y="145.1">R64</text>
<text x="83.7" y="149.4">R27</text>
<text x="86.2" y="145.1">0</text>
<text x="60.8" y="154.5">R28</text>
<text x="83.7" y="153.5">5</text>
<text x="60.8" y="158.5">47</text>
<text x="175.3" y="160.1">C25</text>
<text x="109.1" y="165.4">TFDU4300</text>
<text x="175.3" y="162.6">100nF</text>
<text x="190.6" y="162.9">ST3232ECTR</text>
<text x="42.7" y="169.5">C26</text>
<text x="42.7" y="172">4.7uF</text>
<text x="53.1" y="170.3">C28</text>
<text x="53.1" y="172.8">0.1uF</text>
<text x="75.8" y="169.5">C27</text>
<text x="75.8" y="172">4.7uF</text>
<text x="86.2" y="170.3">C29</text>
<text x="86.2" y="172.8">0.1uF</text>
<text x="203.3" y="188.3">Title:</text>
<text x="203.3" y="196">Number:MB525</text>
<text x="221.1" y="196">Rev: B.1(PCB.SCH)</text>
<text x="244" y="196">Date:2007-06-21</text>
<text x="267" y="196">Sheet4</text>
<text x="275.6" y="196">of</text>
<text x="282.2" y="196">11</text>
</g>
<g font-size="2.3">
<text x="162.1" y="43.3">1</text>
<text x="162.1" y="45.8">6</text>
<text x="85.7" y="50.9">2</text>
<text x="90.5" y="52.2">V+</text>
<text x="100.2" y="52.2">VCC</text>
<text x="108.6" y="50.9">16</text>
<text x="162.1" y="48.4">2</text>
<text x="162.1" y="50.9">7</text>
<text x="162.1" y="53.5">3</text>
<text x="85.7" y="56">1</text>
<text x="90.5" y="57.3">C1+</text>
<text x="101.5" y="57.3">C2-</text>
<text x="108.6" y="56">5</text>
<text x="162.1" y="56">8</text>
<text x="162.1" y="58.6">4</text>
<text x="85.7" y="63.7">3</text>
<text x="90.5" y="64.9">C1-</text>
<text x="101" y="64.9">C2+</text>
<text x="108.6" y="63.7">4</text>
<text x="162.1" y="61.1">9</text>
<text x="162.1" y="63.7">5</text>
<text x="84.5" y="68.7">11</text>
<text x="90.5" y="70">T1in</text>
<text x="99.7" y="70">T1out</text>
<text x="108.6" y="68.7">14</text>
<text x="84.5" y="73.8">12</text>
<text x="90.5" y="75.1">R1out</text>
<text x="100.5" y="75.1">R1in</text>
<text x="108.6" y="73.8">13</text>
<text x="84.5" y="78.9">10</text>
<text x="85.7" y="84">9</text>
<text x="90.5" y="80.2">T2in</text>
<text x="99.7" y="80.2">T2out</text>
<text x="108.6" y="84">8</text>
<text x="108.6" y="78.9">7</text>
<text x="90.5" y="85.3">R2out</text>
<text x="100.5" y="85.3">R2in</text>
<text x="85.7" y="91.7">6</text>
<text x="90.5" y="92.9">V-</text>
<text x="100" y="92.9">GND</text>
<text x="108.6" y="91.7">15</text>
<text x="263.9" y="106.9">1</text>
<text x="263.9" y="109.4">6</text>
<text x="263.9" y="112">2</text>
<text x="187.5" y="119.6">1</text>
<text x="187.5" y="114.6">2</text>
<text x="192.4" y="115.8">V+</text>
<text x="202" y="115.8">VCC</text>
<text x="210.4" y="119.6">5</text>
<text x="210.4" y="114.6">16</text>
<text x="263.9" y="114.6">7</text>
<text x="263.9" y="117.1">3</text>
<text x="263.9" y="119.6">8</text>
<text x="192.4" y="120.9">C1+</text>
<text x="203.3" y="120.9">C2-</text>
<text x="263.9" y="122.2">4</text>
<text x="263.9" y="124.7">9</text>
<text x="187.5" y="127.3">3</text>
<text x="192.4" y="128.5">C1-</text>
<text x="202.8" y="128.5">C2+</text>
<text x="210.4" y="127.3">4</text>
<text x="263.9" y="127.3">5</text>
<text x="106.1" y="137.5">5</text>
<text x="186.3" y="132.3">11</text>
<text x="186.3" y="137.5">12</text>
<text x="192.4" y="133.6">T1in</text>
<text x="201.5" y="133.6">T1out</text>
<text x="210.4" y="132.3">14</text>
<text x="210.4" y="137.5">13</text>
<text x="106.1" y="142.5">3</text>
<text x="110.9" y="138.7">SD</text>
<text x="110.9" y="143.8">TxD</text>
<text x="186.3" y="142.5">10</text>
<text x="192.4" y="138.7">R1out</text>
<text x="192.4" y="143.8">T2in</text>
<text x="201.5" y="143.8">T2out</text>
<text x="202.3" y="138.7">R1in</text>
<text x="210.4" y="142.5">7</text>
<text x="106.1" y="145.1">4</text>
<text x="110.9" y="146.3">RxD</text>
<text x="187.5" y="147.6">9</text>
<text x="192.4" y="148.9">R2out</text>
<text x="202.3" y="148.9">R2in</text>
<text x="210.4" y="147.6">8</text>
<text x="106.1" y="150.2">1</text>
<text x="106.1" y="152.7">2</text>
<text x="106.1" y="155.2">6</text>
<text x="110.9" y="151.4">Anode (VCC2)</text>
<text x="110.9" y="154">Cathode</text>
<text x="187.5" y="155.2">6</text>
<text x="210.4" y="155.2">15</text>
<text x="106.1" y="160.3">8</text>
<text x="106.1" y="157.8">7</text>
<text x="110.9" y="161.6">GND</text>
<text x="110.9" y="156.5">VCC1</text>
<text x="110.9" y="159">Vlogic</text>
<text x="192.4" y="156.5">V-</text>
<text x="201.8" y="156.5">GND</text>
</g>
</svg>
